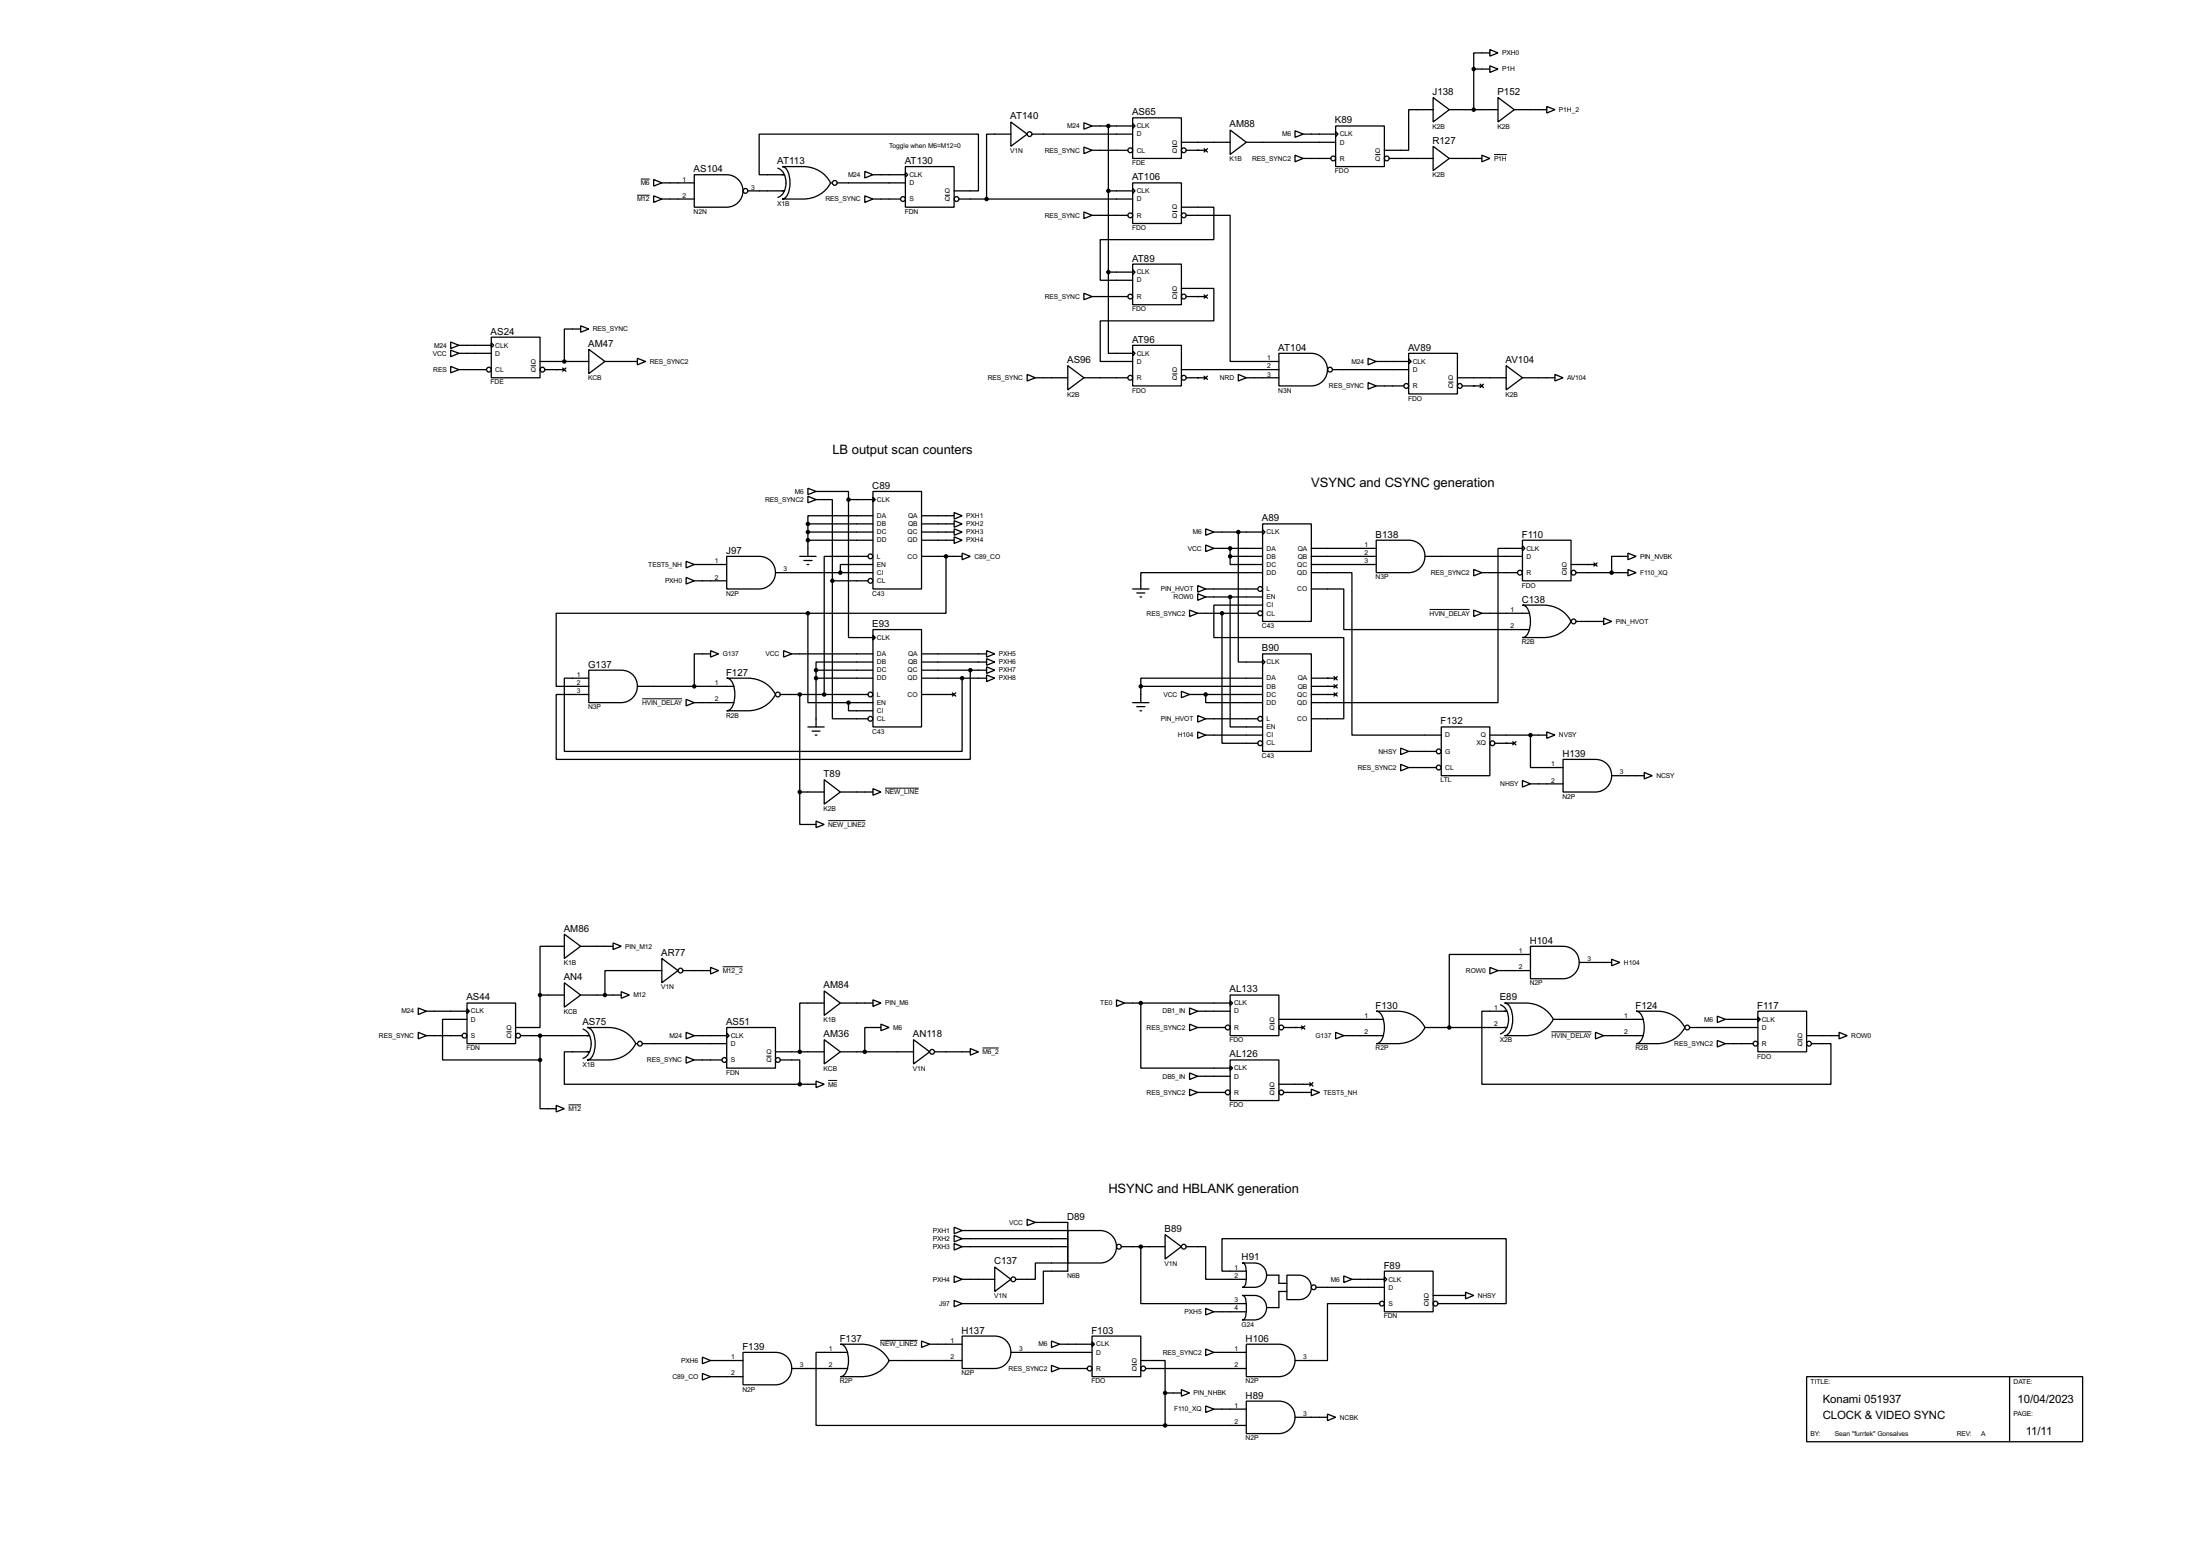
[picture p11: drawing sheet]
<svg xmlns="http://www.w3.org/2000/svg" width="688mm" height="485mm" viewBox="0 0 688 485" stroke-linecap="round" stroke-linejoin="round" font-family="sans-serif">
<g fill="none" stroke="#000" stroke-width=".4">
<path d="M466.1 15.5l2.6 1.1-2.6 1zM466.1 16.6h-5v5M316.3 38.2l5.1 3.8-5.1 3.8zM339.1 38.4l2.6 1-2.6 1zM341.7 39.4h12.7M346.8 39.4v45.7M354.4 36.9h15.2v12.7h-15.2zM354.4 38.7l.7 .7-.7 .8zM417.9 39.4h15.2v12.7h-15.2zM448.4 30.5l5 3.8-5 3.9zM448.4 34.3h-7.7v12.7h-7.6M453.4 34.3h15.3"/>
<path d="M461.1 21.6h5M461.1 21.6v12.7M466.1 20.6l2.6 1-2.6 1.1zM468.7 30.5l5.1 3.8-5.1 3.9zM473.8 34.3h10.1M483.9 33.3l2.6 1-2.6 1.1zM204.5 56.2l2.6 1-2.6 1zM207.1 57.2h10.1M217.2 54.7h10.2a5.1 5.1 0 0 1 5.1 5 5.1 5.1 0 0 1-5.1 5.1h-10.2zM234 59.7h11.4M243.4 52.6a5.2 5.2 0 0 1 2.1 6.9l-.3 .6a3.3 3.3 0 0 1-1.8 1.7M244.7 52.1h6.6a9.5 9.5 0 0 1 8.6 5.1 9.4 9.4 0 0 1-8.6 5.1h-6.6a3.2 3.2 0 0 0 2.3-3.2 7.9 7.9 0 0 0-1.3-6.6z"/>
<path d="M245.4 54.7h-7.9v-12.7h68.6v17.7h-7.6M259.9 57.2h.5M261.9 57.2h21.4M270.6 53.6l2.5 1.1-2.5 1zM273.1 54.7h10.2M283.3 52.1h15.2v12.7h-15.2zM283.3 53.9l.7 .8-.7 .7zM316.3 42h-7.6v20.3M322.9 42h31.5M339.1 46l2.6 1-2.6 1.1zM341.7 47h11.2M346.8 59.7h7.6"/>
<path d="M354.4 57.2h15.2v12.7h-15.2zM354.4 59l.7 .7-.7 .8zM369.6 44.5h15.3M371.1 47h6.1M376.7 46.5l1.1 1.1M377.8 46.5l-1.1 1.1M384.9 40.7l5 3.8-5 3.8zM389.9 44.5h28M405.2 40.9l2.5 1.1-2.5 1zM405.2 48.6l2.5 1-2.5 1zM407.7 42h10.2M407.7 49.6h8.7"/>
<path d="M417.9 41.2l.7 .8-.7 .7zM434.6 49.6h13.8M448.4 45.8l5 3.8-5 3.8zM453.4 49.6h10.2M463.6 48.6l2.5 1-2.5 1zM204.5 61.3l2.6 1-2.6 1zM207.1 62.3h10.1M270.6 61.3l2.5 1-2.5 1zM273.1 62.3h8.6M300 62.3h54.4M339.1 66.3l2.6 1.1-2.6 1zM341.7 67.4h11.2"/>
<path d="M369.6 64.8h10.2v10.2h-35.6v12.7h10.2M371.1 67.4h13.8v45.7h15.2M339.1 91.7l2.6 1.1-2.6 1zM341.7 92.8h11.2M346.8 85.1v25.4h7.6M346.8 85.1h7.6M354.4 82.6h15.2v12.7h-15.2zM354.4 84.4l.7 .7-.7 .8zM369.6 90.2h10.2v10.2h-35.6v12.7h10.2M371.1 92.8h6.1M376.7 92.3l1.1 1M377.8 92.3l-1.1 1"/>
<path d="M141 109.5l2.6 1-2.6 1.1zM141 114.6l2.6 1-2.6 1zM141 107l2.6 1-2.6 1zM143.6 115.6h8.6M143.6 108h10.1M143.6 110.5h10.1M153.7 105.5h15.3v12.7h-15.3zM153.7 107.2l.8 .8-.8 .8zM169 113.1h15.2M170.5 115.6h6.1M176.1 115.1l1 1M177.1 115.1l-1 1"/>
<path d="M181.7 101.9l2.5 1-2.5 1zM181.7 102.9h-5.1v10.2M184.2 109.3l5.1 3.8-5.1 3.8zM189.3 113.1h10.1M199.4 112.1l2.6 1-2.6 1zM321.4 117.1l2.5 1.1-2.5 1zM323.9 118.2h10.2M334.1 114.4l5 3.8-5 3.8zM339.1 118.2h13.8M354.4 108h15.2v12.7h-15.2zM354.4 109.8l.7 .7-.7 .8zM369.6 115.6h30.5"/>
<path d="M371.1 118.2h6.1M376.7 117.7l1.1 1M377.8 117.7l-1.1 1M387.4 117.1l2.5 1.1-2.5 1zM389.9 118.2h10.2M400.1 110.5h10.2a5.1 5.1 0 0 1 5 5.1 5.1 5.1 0 0 1-5 5.1h-10.2zM416.9 115.6h23.8M428 112.1l2.6 1-2.6 1zM428 119.7l2.6 1-2.6 1zM430.6 113.1h10.1M440.7 110.5h15.3v12.7h-15.3zM440.7 112.3l.8 .8-.8 .7z"/>
<path d="M456 118.2h15.2M471.2 114.4l5.1 3.8-5.1 3.8zM476.3 118.2h10.2M486.5 117.1l2.5 1.1-2.5 1zM430.6 120.7h8.6M457.5 120.7h6.1M463.1 120.2l1 1M464.1 120.2l-1 1M252.8 155.2l2.5 1.1-2.5 1zM252.8 152.7l2.5 1-2.5 1zM255.3 156.3h5.1v25.4M255.3 153.7h10.2v2.6"/>
<path d="M265.5 156.3v43.1h7.6M265.5 156.3h7.6M273.1 153.7h15.2v30.5h-15.2zM273.1 155.5l.8 .8-.8 .7zM214.7 175.6l2.5 1-2.5 1zM217.2 176.6h10.2M227.4 174h10.1a5.1 5.1 0 0 1 5.1 5.1 5.1 5.1 0 0 1-5.1 5.1h-10.1zM242.6 179.1h30.5M250.2 174h5.1M251.5 175.3h2.6M252.5 176.6h.5M252.8 166.4h20.3"/>
<path d="M252.8 163.9h20.3M252.8 163.9v10.1M252.8 169h20.3M271.6 174h-13.7v43.2M273.1 161.3h-20.3v2.6M273.1 176.6h-10.2v2.5M288.3 166.4h10.2M288.3 174h12.7M288.3 163.9h10.2M288.3 169h10.2M288.3 161.3h10.2M296 174v17.8h-43.2"/>
<path d="M298.5 160.3l2.5 1-2.5 1.1zM298.5 162.9l2.5 1-2.5 1zM298.5 165.4l2.5 1-2.5 1zM298.5 167.9l2.5 1.1-2.5 1zM301 173l2.6 1-2.6 1.1zM377.2 165.4l2.6 1-2.6 1zM377.2 170.5l2.6 1-2.6 1zM379.8 166.4h15.2M379.8 171.5h15.2M384.9 174v2.6h10.1M384.9 174h10.1M384.9 171.5v2.5"/>
<path d="M387.4 166.4v40.7h7.6M395 163.9h15.3v30.5h-15.3zM395 165.7l.8 .7-.8 .8zM395 179.1h-38.1v5.1M410.3 179.1h12.7v50.8h27.9M410.3 171.5h20.3M410.3 174h20.3M410.3 176.6h20.3M430.6 169h10.1a5.1 5.1 0 0 1 5.1 5 5.1 5.1 0 0 1-5.1 5.1h-10.1zM445.8 174h30.5M461.1 178.1l2.5 1-2.5 1zM463.6 179.1h11.2"/>
<path d="M476.3 169h15.2v12.7h-15.2zM476.3 170.7l.8 .8-.8 .8zM476.3 171.5h-7.6v48.3h-58.4M491.5 176.6h7.7M493.1 179.1h16.2M498.7 176.1l1 1M499.7 176.1l-1 1M509.3 178.1l2.6 1-2.6 1zM509.3 173l2.6 1-2.6 1.1zM509.3 174h-5.1v5.1M214.7 180.6l2.5 1.1-2.5 1zM217.2 181.7h10.2"/>
<path d="M252.8 191.8v28h12.7M252.8 191.8h-78.8v22.9h10.2M260.4 181.7v43.1h11.2M260.4 181.7h11.2M273.1 196.9h15.2v30.5h-15.2zM273.1 198.7l.8 .7-.8 .8zM354.4 184.2h5.1M355.7 185.5h2.5M356.7 186.7h.5M372.2 190.8l2.5 1-2.5 1zM374.7 185.7l2.5 1-2.5 1.1zM374.7 183.2l2.5 1-2.5 1z"/>
<path d="M374.7 191.8h18.8M377.2 186.7h17.8M377.2 184.2h16.3M382.3 191.8v40.7h11.2M384.9 186.7v40.7h10.1M395 189.3h-15.2v10.1h40.6v25.4h-10.1M410.3 184.2h10.1v12.7h58.2M461.1 190.8l2.5 1-2.5 1zM463.6 191.8h15M476.3 189.3h6.6a9.5 9.5 0 0 1 8.6 5.1 9.4 9.4 0 0 1-8.6 5h-6.6a3.1 3.1 0 0 0 2.3-3.1 7.9 7.9 0 0 0-1.3-6.6zM493.1 194.4h8.6M501.7 193.3l2.5 1.1-2.5 1z"/>
<path d="M184.2 209.6h10.2a5.1 5.1 0 0 1 5 5.1 5.1 5.1 0 0 1-5 5.1h-10.2zM184.2 212.1h-7.6v22.9h124.4v-22.9M199.4 214.7h30.3M214.7 218.7l2.5 1.1-2.5 1zM217.2 219.8h12.5M222.3 203.5l2.5 1-2.5 1zM222.3 204.5h-5.1v10.2M227.4 212.1h6.6a9.6 9.6 0 0 1 8.6 5.1 9.5 9.5 0 0 1-8.6 5.1h-6.6a3.2 3.2 0 0 0 2.3-3.1 7.8 7.8 0 0 0-1.3-6.7zM244.1 217.2h27.5M245.2 203.5l2.5 1-2.5 1zM247.7 204.5h25.4M250.2 217.2v30.5"/>
<path d="M255.3 209.6v17.8M255.3 209.6h17.8M255.3 212.1h17.8M265.5 219.8v2.5h7.6M265.5 219.8h7.6M273.1 207.1h-17.8v2.5M288.3 217.2h10.2M288.3 209.6h20.4M288.3 204.5h20.4M288.3 212.1h20.4M288.3 207.1h20.4M298 216.7l1 1"/>
<path d="M299 216.7l-1 1M303.6 209.6v27.9h-129.6v-20.3h10.2M308.7 203.5l2.5 1-2.5 1zM308.7 208.6l2.5 1-2.5 1zM308.7 206l2.5 1.1-2.5 1zM308.7 211.1l2.5 1-2.5 1.1zM354.4 219.8h5.1M356.9 214.7v5.1M356.9 214.7h38.1M369.6 216.2l2.6 1-2.6 1zM372.2 217.2h22.8M377.2 217.2v2.6h17.8"/>
<path d="M395 204.5h15.3v30.5h-15.3zM395 206.3l.8 .8-.8 .7zM395 212.1h-38.1v2.6M410.3 217.2h7.6M410.3 214.7h7.6M410.3 212.1h7.6M417.4 211.6l1 1.1M417.4 214.2l1 1M417.4 216.7l1 1M418.4 211.6l-1 1.1M418.4 214.2l-1 1M418.4 216.7l-1 1"/>
<path d="M252.8 227.4h5.1M254.1 228.7h2.5M255.1 229.9h.5M355.7 221h2.5M356.7 222.3h.5M374.7 223.8l2.5 1-2.5 1.1zM374.7 228.9l2.5 1-2.5 1zM377.2 224.8h16.3M377.2 229.9h17.8M438.2 239.1l2.5 1-2.5 1zM438.2 234l2.5 1-2.5 1zM440.7 235h8.7"/>
<path d="M450.9 227.4h15.2v15.2h-15.2zM466.1 229.9h17.8M467.7 232.5h6.1M473.3 232l1 1M474.3 232l-1 1M478.8 229.9v10.2h10.2M483.9 228.9l2.6 1-2.6 1zM489 237.5h10.2a5.1 5.1 0 0 1 5 5.1 5.1 5.1 0 0 1-5 5.1h-10.2zM250.2 247.7v10.2h5.1M250.2 247.7h7.7M255.3 256.8l2.6 1.1-2.6 1zM257.9 243.9l5 3.8-5 3.8z"/>
<path d="M262.9 247.7h10.2M273.1 246.7l2.5 1-2.5 1zM440.7 240.1h8.7M476.3 244.1l2.5 1.1-2.5 1zM478.8 245.2h10.2M504.2 242.6h10.2M514.4 241.6l2.5 1-2.5 1zM176.6 292.2l5.1 3.8-5.1 3.8zM176.6 296h-7.6v15.2M181.7 296h10.1M191.8 294.9l2.6 1.1-2.6 1zM207.1 299.8l5 3.8-5 3.8z"/>
<path d="M478.8 296h10.2a5.1 5.1 0 0 1 5.1 5 5.1 5.1 0 0 1-5.1 5.1h-10.2zM478.8 298.5h-25.4v22.9M130.9 315.3l2.5 1-2.5 1zM133.4 316.3h12.7M146.1 313.7h15.2v12.7h-15.2zM146.1 315.5l.8 .8-.8 .7zM146.1 318.8h-7.6v12.7h30.5M169 311.2v10.2h-7.7M169 311.2h7.6M176.6 307.4l5.1 3.8-5.1 3.8zM181.7 311.2h12.7M194.4 310.2l2.5 1-2.5 1z"/>
<path d="M207.1 303.6h-17.8v7.6M213.7 303.6h8.6M222.3 302.6l2.5 1-2.5 1zM257.9 309.9l5 3.8-5 3.9zM257.9 313.7h-7.7v15.3M262.9 313.7h10.2M273.1 312.7l2.5 1-2.5 1.1zM349.3 312.7l2.5 1-2.5 1.1zM351.8 313.7h33.1M356.9 313.7v20.4h28M372.2 315.3l2.5 1-2.5 1zM374.7 316.3h10.2"/>
<path d="M384.9 311.2h15.2v12.7h-15.2zM384.9 313l.7 .7-.7 .8zM400.1 318.8h32.8M430.6 316.3h6.6a9.6 9.6 0 0 1 8.6 5.1 9.5 9.5 0 0 1-8.6 5h-6.6a3.1 3.1 0 0 0 2.3-3.1 7.8 7.8 0 0 0-1.3-6.6zM466.1 302.6l2.6 1-2.6 1zM468.7 303.6h10.1M469.4 314.3a5.2 5.2 0 0 1 2.2 6.8l-1.1 1.7-1.1 .6M470.7 313.7h6.6a9.6 9.6 0 0 1 8.7 5.1 9.6 9.6 0 0 1-8.7 5.1h-6.6a3.2 3.2 0 0 0 2.4-3.1 7.7 7.7 0 0 0-1.4-6.7zM471.5 316.3h-7.9v22.8h109.2v-12.7h-6.1M486 318.8h28.2M494.1 301h10.1M504.2 300l2.6 1-2.6 1.1z"/>
<path d="M511.9 316.3h6.6a9.6 9.6 0 0 1 8.6 5.1 9.6 9.6 0 0 1-8.6 5h-6.6a3.2 3.2 0 0 0 2.3-3.1 7.7 7.7 0 0 0-1.3-6.6zM537.3 317.8l2.5 1-2.5 1zM539.8 318.8h10.2M550 316.3h15.2v12.7h-15.2zM550 318.1l.7 .7-.7 .8zM130.9 322.9l2.5 1-2.5 1zM133.4 323.9h11.2M162.9 323.9h21.6M169 331.5v15.3h5M169 323.9v7.6M182.4 321.9a5.2 5.2 0 0 1 2.2 6.8l-.3 .7a3.3 3.3 0 0 1-1.9 1.6M183.7 321.4h6.6a9.4 9.4 0 0 1 8.6 5 9.5 9.5 0 0 1-8.6 5.1h-6.6a3.2 3.2 0 0 0 2.3-3.1 7.7 7.7 0 0 0-1.3-6.6z"/>
<path d="M184.5 329h-7.9v10.1h73.6M198.9 326.4h.5M201 326.4h26.4M214.7 322.9l2.5 1-2.5 1zM214.7 330.5l2.5 1-2.5 1zM217.2 323.9h10.2M217.2 331.5h8.7M227.4 321.4h15.2v12.7h-15.2zM227.4 323.1l.7 .8-.7 .8zM242.6 329h15.3M244.1 331.5h6.1v7.6M250.2 339.1h5.1"/>
<path d="M255.3 338.1l2.6 1-2.6 1.1zM257.9 325.2l5 3.8-5 3.8zM262.9 329h22.9M275.6 320.3l2.6 1.1-2.6 1zM275.6 321.4h-5v7.6M285.8 325.2l5.1 3.8-5.1 3.8zM292.4 329h11.2M303.6 328l2.5 1-2.5 1zM372.2 320.3l2.5 1.1-2.5 1zM372.2 335.6l2.5 1-2.5 1zM374.7 321.4h8.6M374.7 336.6h10.2"/>
<path d="M384.9 331.5h15.2v12.7h-15.2zM384.9 333.3l.7 .8-.7 .7zM400.1 339.1h10.2M401.6 321.4h6.1M407.2 320.9l1 1M408.2 320.9l-1 1M409.8 338.6l1 1.1M410.8 338.6l-1 1.1M417.9 322.9l2.5 1-2.5 1zM420.4 323.9h12.5M445.8 321.4h25.7M499.2 322.9l2.5 1-2.5 1z"/>
<path d="M501.7 323.9h12.5M528.6 321.4h21.4M537.3 325.4l2.5 1-2.5 1.1zM539.8 326.4h8.6M565.2 323.9h10.2M575.4 322.9l2.5 1-2.5 1zM174 345.7l2.6 1.1-2.6 1zM372.2 340.7l2.5 1-2.5 1zM374.7 341.7h8.6M401.6 341.7h8.7M410.3 340.7l2.5 1-2.5 1zM298.5 383.8l2.5 1.1-2.5 1z"/>
<path d="M298.5 386.4l2.5 1-2.5 1zM298.5 388.9l2.5 1-2.5 1.1zM298.5 399.1l2.5 1-2.5 1zM301 384.9h33.1M301 387.4h33.1M301 389.9h33.1M311.2 396.3l5.1 3.8-5.1 3.8zM321.4 381.3l2.5 1-2.5 1zM323.9 382.3h10.2v15.3h-7.7v10.1h-25.4M334.1 384.9h10.1a5.1 5.1 0 0 1 5.1 5 5.1 5.1 0 0 1-5.1 5.1h-10.1zM334.1 395h-10.2v5.1h-6.1M350.8 389.9h13.7"/>
<path d="M356.9 389.9v17.8h33M364.5 386.1l5.1 3.8-5.1 3.9zM371.1 389.9h6.1v10.2h12.7M388.7 395h3.8a3.8 3.8 0 0 1 3.8 3.8 3.8 3.8 0 0 1-3.8 3.8h-3.8a1.7 1.7 0 0 0 1.2-1.9v-3a3.4 3.4 0 0 0-.7-2.5zM389.9 397.6h-7.6v-10.2h88.9v20.3h-21.3M396.3 398.8h3.8v2.6h2.5M402.6 398.8h3.9a3.8 3.8 0 0 1 3.8 3.8 3.8 3.8 0 0 1-3.8 3.9h-3.9zM420.4 399.1l2.6 1-2.6 1zM433.1 397.6h15.3v12.7h-15.3zM433.1 399.3l.8 .8-.8 .8zM288.3 419.4l2.6 1-2.6 1zM298.5 406.7l2.5 1-2.5 1z"/>
<path d="M301 417.9h10.2a5.1 5.1 0 0 1 5.1 5 5.1 5.1 0 0 1-5.1 5.1h-10.2zM301 400.1h10.2M329 419.4l2.5 1-2.5 1zM341.7 417.9h15.2v12.7h-15.2zM341.7 419.7l.7 .7-.7 .8zM377.2 409.2l2.6 1.1-2.6 1zM379.8 410.3h10.1M388.7 405.2h3.8a3.8 3.8 0 0 1 3.8 3.8 3.8 3.8 0 0 1-3.8 3.8h-3.8a1.73 1.73 0 0 0 1.2-2v-3a3.4 3.4 0 0 0-.7-2.5zM402.6 403.9h-2.5v5.1h-3.8M411.8 402.6h21.3M423 400.1h10.1M431.6 407.7h-16.3v17.8h-10.1"/>
<path d="M448.4 405.2h10.1M458.5 404.2l2.6 1-2.6 1zM219.8 424.5l2.5 1-2.5 1zM219.8 429.6l2.5 1-2.5 1zM222.3 425.5h10.2M222.3 430.6h10.2M232.5 423h10.1a5.1 5.1 0 0 1 5.1 5 5.1 5.1 0 0 1-5.1 5.1h-10.1zM247.7 428h17.5M262.9 420.4h6.6a9.5 9.5 0 0 1 8.7 5.1 9.5 9.5 0 0 1-8.7 5.1h-6.6a3.2 3.2 0 0 0 2.4-3.2 7.8 7.8 0 0 0-1.3-6.6zM265.2 423h-9.9v22.8h109.2M278.2 425.5h22.8M290.9 420.4h10.1"/>
<path d="M316.3 423h25.4M329 427l2.5 1-2.5 1.1zM331.5 428h8.7M331.5 420.4h10.2M356.9 425.5h7.6v10.2M358.4 428h31.5M364.5 435.7v10.1M364.5 435.7h5.1M369.6 434.6l2.6 1.1-2.6 1zM377.2 421.9l2.6 1.1-2.6 1zM377.2 439.7l2.6 1-2.6 1.1zM379.8 423h10.1"/>
<path d="M389.9 420.4h10.2a5.1 5.1 0 0 1 5.1 5.1 5.1 5.1 0 0 1-5.1 5.1h-10.2zM389.9 438.2h10.2a5.1 5.1 0 0 1 5.1 5.1 5.1 5.1 0 0 1-5.1 5.1h-10.2zM565.2 430.6h86.4v20.3h-86.4zM628.7 430.6v20.3M364.5 445.8h25.4M379.8 440.7h10.1M405.2 443.3h10.1M415.3 442.3l2.6 1-2.6 1z"/>
<circle cx="233.2" cy="59.7" r=".75"/>
<circle cx="261.1" cy="57.2" r=".75"/>
<circle cx="322.1" cy="42" r=".75"/>
<circle cx="353.6" cy="47" r=".75"/>
<circle cx="370.3" cy="47" r=".75"/>
<circle cx="417.1" cy="49.6" r=".75"/>
<circle cx="433.8" cy="49.6" r=".75"/>
<circle cx="282.5" cy="62.3" r=".75"/>
<circle cx="299.2" cy="62.3" r=".75"/>
<circle cx="353.6" cy="67.4" r=".75"/>
<circle cx="370.3" cy="67.4" r=".75"/>
<circle cx="353.6" cy="92.8" r=".75"/>
<circle cx="370.3" cy="92.8" r=".75"/>
<circle cx="152.9" cy="115.6" r=".75"/>
<circle cx="169.7" cy="115.6" r=".75"/>
<circle cx="353.6" cy="118.2" r=".75"/>
<circle cx="370.3" cy="118.2" r=".75"/>
<circle cx="416.1" cy="115.6" r=".75"/>
<circle cx="439.9" cy="120.7" r=".75"/>
<circle cx="456.7" cy="120.7" r=".75"/>
<circle cx="272.3" cy="174" r=".75"/>
<circle cx="475.5" cy="179.1" r=".75"/>
<circle cx="492.3" cy="179.1" r=".75"/>
<circle cx="272.3" cy="181.7" r=".75"/>
<circle cx="394.2" cy="184.2" r=".75"/>
<circle cx="394.2" cy="191.8" r=".75"/>
<circle cx="492.3" cy="194.4" r=".75"/>
<circle cx="243.3" cy="217.2" r=".75"/>
<circle cx="272.3" cy="217.2" r=".75"/>
<circle cx="272.3" cy="224.8" r=".75"/>
<circle cx="394.2" cy="224.8" r=".75"/>
<circle cx="394.2" cy="232.5" r=".75"/>
<circle cx="450.1" cy="235" r=".75"/>
<circle cx="466.9" cy="232.5" r=".75"/>
<circle cx="450.1" cy="240.1" r=".75"/>
<circle cx="212.9" cy="303.6" r=".75"/>
<circle cx="145.3" cy="323.9" r=".75"/>
<circle cx="162.1" cy="323.9" r=".75"/>
<circle cx="200.2" cy="326.4" r=".75"/>
<circle cx="226.6" cy="331.5" r=".75"/>
<circle cx="243.3" cy="331.5" r=".75"/>
<circle cx="291.6" cy="329" r=".75"/>
<circle cx="384.1" cy="321.4" r=".75"/>
<circle cx="400.8" cy="321.4" r=".75"/>
<circle cx="527.8" cy="321.4" r=".75"/>
<circle cx="549.2" cy="326.4" r=".75"/>
<circle cx="565.9" cy="326.4" r=".75"/>
<circle cx="384.1" cy="341.7" r=".75"/>
<circle cx="400.8" cy="341.7" r=".75"/>
<circle cx="350" cy="389.9" r=".75"/>
<circle cx="370.3" cy="389.9" r=".75"/>
<circle cx="317" cy="400.1" r=".75"/>
<circle cx="411" cy="402.6" r=".75"/>
<circle cx="432.3" cy="407.7" r=".75"/>
<circle cx="449.1" cy="407.7" r=".75"/>
<circle cx="340.9" cy="428" r=".75"/>
<circle cx="357.6" cy="428" r=".75"/>
</g>
<g fill="#000">
<circle cx="374.7" cy="47" r=".2"/>
<circle cx="374.7" cy="92.8" r=".2"/>
<circle cx="174" cy="115.6" r=".2"/>
<circle cx="374.7" cy="118.2" r=".2"/>
<circle cx="461.1" cy="120.7" r=".2"/>
<circle cx="496.6" cy="176.6" r=".2"/>
<circle cx="415.3" cy="212.1" r=".2"/>
<circle cx="415.3" cy="214.7" r=".2"/>
<circle cx="415.3" cy="217.2" r=".2"/>
<circle cx="471.2" cy="232.5" r=".2"/>
<circle cx="405.2" cy="321.4" r=".2"/>
</g>
<g fill="#000" stroke="#000" stroke-width=".4">
<circle cx="346.7" cy="39.4" r=".5"/>
<circle cx="461" cy="21.6" r=".5"/>
<circle cx="461" cy="34.3" r=".5"/>
<circle cx="346.7" cy="59.7" r=".5"/>
<circle cx="308.6" cy="62.3" r=".5"/>
<circle cx="346.7" cy="85.1" r=".5"/>
<circle cx="176.5" cy="113.1" r=".5"/>
<circle cx="265.4" cy="156.3" r=".5"/>
<circle cx="252.7" cy="163.9" r=".5"/>
<circle cx="252.7" cy="166.4" r=".5"/>
<circle cx="252.7" cy="169" r=".5"/>
<circle cx="262.9" cy="179.1" r=".5"/>
<circle cx="295.9" cy="174" r=".5"/>
<circle cx="384.8" cy="174" r=".5"/>
<circle cx="384.8" cy="171.5" r=".5"/>
<circle cx="387.4" cy="166.4" r=".5"/>
<circle cx="504.2" cy="179.1" r=".5"/>
<circle cx="252.7" cy="191.8" r=".5"/>
<circle cx="260.4" cy="181.7" r=".5"/>
<circle cx="382.3" cy="191.8" r=".5"/>
<circle cx="384.8" cy="186.7" r=".5"/>
<circle cx="217.2" cy="214.7" r=".5"/>
<circle cx="250.2" cy="217.2" r=".5"/>
<circle cx="255.3" cy="209.6" r=".5"/>
<circle cx="255.3" cy="212.1" r=".5"/>
<circle cx="257.8" cy="217.2" r=".5"/>
<circle cx="265.4" cy="219.8" r=".5"/>
<circle cx="301" cy="212.1" r=".5"/>
<circle cx="303.5" cy="209.6" r=".5"/>
<circle cx="356.9" cy="214.7" r=".5"/>
<circle cx="377.2" cy="217.2" r=".5"/>
<circle cx="478.8" cy="229.9" r=".5"/>
<circle cx="250.2" cy="247.7" r=".5"/>
<circle cx="168.9" cy="311.2" r=".5"/>
<circle cx="189.2" cy="311.2" r=".5"/>
<circle cx="356.9" cy="313.7" r=".5"/>
<circle cx="168.9" cy="331.5" r=".5"/>
<circle cx="168.9" cy="323.9" r=".5"/>
<circle cx="250.2" cy="339.1" r=".5"/>
<circle cx="250.2" cy="329" r=".5"/>
<circle cx="270.5" cy="329" r=".5"/>
<circle cx="453.4" cy="321.4" r=".5"/>
<circle cx="356.9" cy="389.9" r=".5"/>
<circle cx="364.5" cy="435.7" r=".5"/>
<circle cx="364.5" cy="445.8" r=".5"/>
</g>
<g fill="none" stroke="#000" stroke-width=".31">
<path d="M200.5 56h2.8M366.8 45.8h1.6M430.3 48.4h1.6M467.4 48.4h4M199.3 61.1h4M295.6 61.1h1.6M366.8 66.2h1.6M366.8 91.6h1.6M166.1 114.4h1.6M366.8 117h1.6M453.1 119.5h1.6M488.7 177.9h1.6"/>
<path d="M447.3 190.6h12.5M200.9 218.6h12.5M259.1 256.7h11.7M276.9 246.5h10.5M226.1 302.4h6.3M158.5 322.7h1.6M239.8 330.3h1.6M259.1 337.9h2.8M307.4 327.8h5.1M397.2 320.2h1.6M485.4 322.7h12.5M562.3 325.2h1.6"/>
<path d="M177.9 345.6h3.9M397.2 340.5h1.6M275.4 419.2h11.7M445.5 406.5h1.6M354.1 426.8h1.6"/>
</g>
<g font-size="4.6">
<text x="260.4" y="142.1">LB output scan counters</text>
<text x="410.3" y="152.3">VSYNC and CSYNC generation</text>
<text x="346.8" y="373.2">HSYNC and HBLANK generation</text>
</g>
<g font-size="4">
<text x="570.3" y="438.7">Konami 051937</text>
<text x="570.3" y="443.8">CLOCK &amp; VIDEO SYNC</text>
<text x="631.2" y="438.7">10/04/2023</text>
<text x="633.8" y="448.9">11/11</text>
</g>
<g font-size="3.4">
<text x="448.2" y="29.7">J138</text>
<text x="468.5" y="29.7">P152</text>
<text x="316.1" y="37.4">AT140</text>
<text x="354.2" y="36">AS65</text>
<text x="384.7" y="39.9">AM88</text>
<text x="417.7" y="38.6">K89</text>
<text x="448.2" y="45">R127</text>
<text x="217" y="53.8">AS104</text>
<text x="243.2" y="51.3">AT113</text>
<text x="283.1" y="51.3">AT130</text>
<text x="354.2" y="56.4">AT106</text>
<text x="354.2" y="81.8">AT89</text>
<text x="153.5" y="104.7">AS24</text>
<text x="354.2" y="107.2">AT96</text>
<text x="184" y="108.5">AM47</text>
<text x="333.9" y="113.6">AS96</text>
<text x="399.9" y="109.7">AT104</text>
<text x="440.5" y="109.7">AV89</text>
<text x="471" y="113.6">AV104</text>
<text x="272.9" y="152.9">C89</text>
<text x="394.8" y="163">A89</text>
<text x="227.2" y="173.2">J97</text>
<text x="430.4" y="168.2">B138</text>
<text x="476.1" y="168.2">F110</text>
<text x="476.1" y="188.5">C138</text>
<text x="272.9" y="196.1">E93</text>
<text x="394.8" y="203.7">B90</text>
<text x="184" y="208.8">G137</text>
<text x="227.2" y="211.3">F127</text>
<text x="450.7" y="226.6">F132</text>
<text x="488.8" y="236.7">H139</text>
<text x="257.7" y="243.1">T89</text>
<text x="176.4" y="291.4">AM86</text>
<text x="206.9" y="299">AR77</text>
<text x="478.6" y="295.2">H104</text>
<text x="176.4" y="306.6">AN4</text>
<text x="257.7" y="309.1">AM84</text>
<text x="384.7" y="310.4">AL133</text>
<text x="145.9" y="312.9">AS44</text>
<text x="430.4" y="315.5">F130</text>
<text x="469.2" y="312.9">E89</text>
<text x="511.7" y="315.5">F124</text>
<text x="549.8" y="315.5">F117</text>
<text x="182.2" y="320.6">AS75</text>
<text x="227.2" y="320.6">AS51</text>
<text x="257.7" y="324.4">AM36</text>
<text x="285.6" y="324.4">AN118</text>
<text x="384.7" y="330.7">AL126</text>
<text x="333.9" y="381.5">D89</text>
<text x="364.3" y="385.3">B89</text>
<text x="311" y="395.5">C137</text>
<text x="388.5" y="394.2">H91</text>
<text x="432.9" y="396.8">F89</text>
<text x="262.7" y="419.6">F137</text>
<text x="300.8" y="417.1">H137</text>
<text x="341.5" y="417.1">F103</text>
<text x="389.7" y="419.6">H106</text>
<text x="232.3" y="422.2">F139</text>
<text x="389.7" y="437.4">H89</text>
</g>
<g font-size="2.4">
<text x="470" y="17.2">PXH0</text>
<text x="470" y="22.3">P1H</text>
<text x="487.7" y="35">P1H_2</text>
<text x="333.9" y="40.1">M24</text>
<text x="355.7" y="40.1">CLK</text>
<text x="448.2" y="40.2">K2B</text>
<text x="468.5" y="40.2">K2B</text>
<text x="278.2" y="46.4">Toggle when M6=M12=0</text>
<text x="316.1" y="47.9">V1N</text>
<text x="326.9" y="47.7">RES_SYNC</text>
<text x="355.7" y="42.7">D</text>
<text x="355.7" y="47.7">CL</text>
<text x="366.8" y="45.2">Q</text>
<text x="366.8" y="47.7">Q</text>
<text x="401.1" y="42.7">M6</text>
<text x="419.2" y="42.7">CLK</text>
<text x="419.2" y="45.2">D</text>
<text x="430.3" y="47.7">Q</text>
<text x="354.2" y="51.6">FDE</text>
<text x="384.7" y="50.4">K1B</text>
<text x="391.8" y="50.2">RES_SYNC2</text>
<text x="419.2" y="50.2">R</text>
<text x="430.3" y="50.2">Q</text>
<text x="467.4" y="50.2">P1H</text>
<text x="200.5" y="57.9">M6</text>
<text x="213.5" y="56.8">1</text>
<text x="235" y="59.3">3</text>
<text x="265.3" y="55.4">M24</text>
<text x="284.5" y="55.4">CLK</text>
<text x="284.5" y="57.9">D</text>
<text x="417.7" y="54.2">FDO</text>
<text x="448.2" y="55.5">K2B</text>
<text x="199.3" y="62.9">M12</text>
<text x="213.5" y="61.9">2</text>
<text x="243.2" y="64.3">X1B</text>
<text x="258.3" y="62.9">RES_SYNC</text>
<text x="284.5" y="62.9">S</text>
<text x="295.6" y="60.4">Q</text>
<text x="295.6" y="62.9">Q</text>
<text x="355.7" y="60.4">CLK</text>
<text x="355.7" y="62.9">D</text>
<text x="366.8" y="65.5">Q</text>
<text x="217" y="66.9">N2N</text>
<text x="283.1" y="66.9">FDN</text>
<text x="326.9" y="68.1">RES_SYNC</text>
<text x="354.2" y="72">FDO</text>
<text x="355.7" y="68.1">R</text>
<text x="366.8" y="68.1">Q</text>
<text x="355.7" y="85.8">CLK</text>
<text x="355.7" y="88.3">D</text>
<text x="326.9" y="93.5">RES_SYNC</text>
<text x="355.7" y="93.5">R</text>
<text x="366.8" y="90.9">Q</text>
<text x="366.8" y="93.5">Q</text>
<text x="354.2" y="97.4">FDO</text>
<text x="185.5" y="103.6">RES_SYNC</text>
<text x="135.4" y="111.2">VCC</text>
<text x="135.8" y="108.7">M24</text>
<text x="155" y="108.7">CLK</text>
<text x="155" y="111.2">D</text>
<text x="166.1" y="113.7">Q</text>
<text x="203.3" y="113.7">RES_SYNC2</text>
<text x="355.7" y="111.2">CLK</text>
<text x="355.7" y="113.7">D</text>
<text x="396.4" y="112.7">1</text>
<text x="422.8" y="113.7">M24</text>
<text x="442" y="113.7">CLK</text>
<text x="135.6" y="116.3">RES</text>
<text x="155" y="116.3">CL</text>
<text x="166.1" y="116.3">Q</text>
<text x="184" y="119">KCB</text>
<text x="309.1" y="118.9">RES_SYNC</text>
<text x="355.7" y="118.9">R</text>
<text x="366.8" y="116.3">Q</text>
<text x="366.8" y="118.9">Q</text>
<text x="381.6" y="118.9">NRD</text>
<text x="396.4" y="115.2">2</text>
<text x="396.4" y="117.8">3</text>
<text x="442" y="116.3">D</text>
<text x="453.1" y="118.9">Q</text>
<text x="490.3" y="118.9">AV104</text>
<text x="153.5" y="120.3">FDE</text>
<text x="333.9" y="124.1">K2B</text>
<text x="354.2" y="122.8">FDO</text>
<text x="399.9" y="122.8">N3N</text>
<text x="415.8" y="121.4">RES_SYNC</text>
<text x="440.5" y="125.3">FDO</text>
<text x="442" y="121.4">R</text>
<text x="453.1" y="121.4">Q</text>
<text x="471" y="124.1">K2B</text>
<text x="248.7" y="154.4">M6</text>
<text x="239.4" y="157">RES_SYNC2</text>
<text x="274.4" y="157">CLK</text>
<text x="274.4" y="162">DA</text>
<text x="274.4" y="164.6">DB</text>
<text x="274.4" y="167.1">DC</text>
<text x="284" y="167.1">QC</text>
<text x="284.1" y="162">QA</text>
<text x="284.1" y="164.6">QB</text>
<text x="302.3" y="162">PXH1</text>
<text x="302.3" y="164.6">PXH2</text>
<text x="302.3" y="167.1">PXH3</text>
<text x="373.2" y="167.1">M6</text>
<text x="396.3" y="167.1">CLK</text>
<text x="274.4" y="169.7">DD</text>
<text x="284" y="169.7">QD</text>
<text x="302.3" y="169.7">PXH4</text>
<text x="371.6" y="172.2">VCC</text>
<text x="396.3" y="172.2">DA</text>
<text x="406" y="172.2">QA</text>
<text x="426.9" y="171.1">1</text>
<text x="426.9" y="173.6">2</text>
<text x="477.6" y="172.2">CLK</text>
<text x="202.8" y="177.3">TEST5_NH</text>
<text x="223.7" y="176.2">1</text>
<text x="245.2" y="178.7">3</text>
<text x="274.4" y="177.3">EN</text>
<text x="274.4" y="179.8">CI</text>
<text x="274.4" y="174.7">L</text>
<text x="284" y="174.7">CO</text>
<text x="304.9" y="174.7">C89_CO</text>
<text x="396.3" y="174.7">DB</text>
<text x="396.3" y="177.3">DC</text>
<text x="396.3" y="179.8">DD</text>
<text x="405.9" y="177.3">QC</text>
<text x="405.9" y="179.8">QD</text>
<text x="406" y="174.7">QB</text>
<text x="426.9" y="176.2">3</text>
<text x="447.6" y="179.8">RES_SYNC2</text>
<text x="477.6" y="174.7">D</text>
<text x="477.6" y="179.8">R</text>
<text x="488.7" y="177.3">Q</text>
<text x="488.7" y="179.8">Q</text>
<text x="513.1" y="179.8">F110_XQ</text>
<text x="513.1" y="174.7">PIN_NVBK</text>
<text x="208.1" y="182.4">PXH0</text>
<text x="223.7" y="181.3">2</text>
<text x="274.4" y="182.4">CL</text>
<text x="363.2" y="184.9">PIN_HVOT</text>
<text x="396.3" y="184.9">L</text>
<text x="405.9" y="184.9">CO</text>
<text x="430.4" y="181.2">N3P</text>
<text x="476.1" y="183.8">FDO</text>
<text x="227.2" y="186.3">N2P</text>
<text x="272.9" y="186.3">C43</text>
<text x="367.2" y="187.4">ROW0</text>
<text x="396.3" y="187.4">EN</text>
<text x="396.3" y="190">CI</text>
<text x="472.6" y="191.4">1</text>
<text x="358.7" y="192.5">RES_SYNC2</text>
<text x="394.8" y="196.5">C43</text>
<text x="396.3" y="192.5">CL</text>
<text x="447.3" y="192.5">HVIN_DELAY</text>
<text x="472.6" y="196.5">2</text>
<text x="505.5" y="195.1">PIN_HVOT</text>
<text x="274.4" y="200.1">CLK</text>
<text x="476.1" y="201.5">R2B</text>
<text x="226.1" y="205.2">G137</text>
<text x="239.5" y="205.2">VCC</text>
<text x="274.4" y="205.2">DA</text>
<text x="274.4" y="207.8">DB</text>
<text x="284.1" y="205.2">QA</text>
<text x="284.1" y="207.8">QB</text>
<text x="312.5" y="205.2">PXH5</text>
<text x="312.5" y="207.8">PXH6</text>
<text x="396.3" y="207.8">CLK</text>
<text x="180.5" y="211.7">1</text>
<text x="180.5" y="214.3">2</text>
<text x="223.7" y="214.3">1</text>
<text x="274.4" y="210.3">DC</text>
<text x="274.4" y="212.8">DD</text>
<text x="284" y="210.3">QC</text>
<text x="284" y="212.8">QD</text>
<text x="312.5" y="210.3">PXH7</text>
<text x="312.5" y="212.8">PXH8</text>
<text x="396.3" y="212.8">DA</text>
<text x="396.3" y="215.4">DB</text>
<text x="406" y="212.8">QA</text>
<text x="406" y="215.4">QB</text>
<text x="180.5" y="216.8">3</text>
<text x="184" y="221.9">N3P</text>
<text x="200.9" y="220.5">HVIN_DELAY</text>
<text x="223.7" y="219.4">2</text>
<text x="274.4" y="220.5">EN</text>
<text x="274.4" y="217.9">L</text>
<text x="284" y="217.9">CO</text>
<text x="364" y="217.9">VCC</text>
<text x="396.3" y="217.9">DC</text>
<text x="396.3" y="220.5">DD</text>
<text x="405.9" y="217.9">QC</text>
<text x="405.9" y="220.5">QD</text>
<text x="227.2" y="224.4">R2B</text>
<text x="274.4" y="223">CI</text>
<text x="274.4" y="225.5">CL</text>
<text x="363.2" y="225.5">PIN_HVOT</text>
<text x="396.3" y="225.5">L</text>
<text x="405.9" y="225.5">CO</text>
<text x="272.9" y="229.5">C43</text>
<text x="368.5" y="230.6">H104</text>
<text x="396.3" y="228.1">EN</text>
<text x="396.3" y="230.6">CI</text>
<text x="396.3" y="233.2">CL</text>
<text x="452.2" y="230.6">D</text>
<text x="461.9" y="233.2">XQ</text>
<text x="463.3" y="230.6">Q</text>
<text x="487.7" y="230.6">NVSY</text>
<text x="394.8" y="237.1">C43</text>
<text x="431.3" y="235.7">NHSY</text>
<text x="452.2" y="235.7">G</text>
<text x="485.3" y="239.7">1</text>
<text x="424.7" y="240.8">RES_SYNC2</text>
<text x="450.7" y="244.7">LTL</text>
<text x="452.2" y="240.8">CL</text>
<text x="469.4" y="245.9">NHSY</text>
<text x="485.3" y="244.8">2</text>
<text x="506.8" y="242.2">3</text>
<text x="518.2" y="243.3">NCSY</text>
<text x="276.9" y="248.4">NEW_LINE</text>
<text x="488.8" y="249.8">N2P</text>
<text x="257.7" y="253.6">K2B</text>
<text x="259.1" y="258.6">NEW_LINE2</text>
<text x="195.6" y="296.7">PIN_M12</text>
<text x="475.2" y="298.1">1</text>
<text x="176.4" y="301.9">K1B</text>
<text x="226.1" y="304.3">M12_2</text>
<text x="458.6" y="304.3">ROW0</text>
<text x="475.2" y="303.2">2</text>
<text x="496.6" y="300.6">3</text>
<text x="508.1" y="301.7">H104</text>
<text x="198.2" y="311.9">M12</text>
<text x="206.9" y="309.5">V1N</text>
<text x="478.6" y="308.2">N2P</text>
<text x="125.6" y="317">M24</text>
<text x="147.4" y="317">CLK</text>
<text x="176.4" y="317.1">KCB</text>
<text x="276.9" y="314.4">PIN_M6</text>
<text x="344.2" y="314.4">TE0</text>
<text x="363.7" y="317">DB1_IN</text>
<text x="386.1" y="314.4">CLK</text>
<text x="386.1" y="317">D</text>
<text x="467.5" y="315.9">1</text>
<text x="147.4" y="319.5">D</text>
<text x="158.5" y="322.1">Q</text>
<text x="257.7" y="319.7">K1B</text>
<text x="279.5" y="322.1">M6</text>
<text x="358.7" y="322.1">RES_SYNC2</text>
<text x="386.1" y="322.1">R</text>
<text x="397.2" y="319.5">Q</text>
<text x="397.2" y="322.1">Q</text>
<text x="426.9" y="318.4">1</text>
<text x="426.9" y="323.5">2</text>
<text x="467.5" y="321">2</text>
<text x="508.2" y="318.4">1</text>
<text x="508.2" y="323.5">2</text>
<text x="533.2" y="319.5">M6</text>
<text x="551.2" y="319.5">CLK</text>
<text x="551.2" y="322.1">D</text>
<text x="118.6" y="324.6">RES_SYNC</text>
<text x="145.9" y="328.5">FDN</text>
<text x="147.4" y="324.6">S</text>
<text x="158.5" y="324.6">Q</text>
<text x="209.5" y="324.6">M24</text>
<text x="228.7" y="324.6">CLK</text>
<text x="228.7" y="327.1">D</text>
<text x="239.8" y="329.7">Q</text>
<text x="307.4" y="329.7">M6_2</text>
<text x="384.7" y="326">FDO</text>
<text x="411.6" y="324.6">G137</text>
<text x="430.4" y="328.5">R2P</text>
<text x="469.2" y="326">X2B</text>
<text x="485.4" y="324.6">HVIN_DELAY</text>
<text x="511.7" y="328.5">R2B</text>
<text x="523.8" y="327.1">RES_SYNC2</text>
<text x="551.2" y="327.1">R</text>
<text x="562.3" y="324.6">Q</text>
<text x="562.3" y="327.1">Q</text>
<text x="579.2" y="324.6">ROW0</text>
<text x="182.2" y="333.6">X1B</text>
<text x="202.4" y="332.2">RES_SYNC</text>
<text x="228.7" y="332.2">S</text>
<text x="239.8" y="332.2">Q</text>
<text x="257.7" y="334.9">KCB</text>
<text x="285.6" y="334.9">V1N</text>
<text x="386.1" y="334.8">CLK</text>
<text x="549.8" y="331.1">FDO</text>
<text x="227.2" y="336.2">FDN</text>
<text x="259.1" y="339.8">M6</text>
<text x="363.7" y="337.3">DB5_IN</text>
<text x="386.1" y="337.3">D</text>
<text x="397.2" y="339.8">Q</text>
<text x="177.9" y="347.5">M12</text>
<text x="358.7" y="342.4">RES_SYNC2</text>
<text x="384.7" y="346.3">FDO</text>
<text x="386.1" y="342.4">R</text>
<text x="397.2" y="342.4">Q</text>
<text x="414.1" y="342.4">TEST5_NH</text>
<text x="315.7" y="383">VCC</text>
<text x="291.9" y="385.6">PXH1</text>
<text x="291.9" y="388.1">PXH2</text>
<text x="291.9" y="390.6">PXH3</text>
<text x="364.3" y="395.8">V1N</text>
<text x="291.9" y="400.8">PXH4</text>
<text x="333.9" y="399.7">N6B</text>
<text x="386.3" y="397.2">1</text>
<text x="386.3" y="399.7">2</text>
<text x="416.4" y="400.8">M6</text>
<text x="434.4" y="400.8">CLK</text>
<text x="311" y="406">V1N</text>
<text x="386.3" y="407.3">3</text>
<text x="434.4" y="403.3">D</text>
<text x="445.5" y="405.9">Q</text>
<text x="462.3" y="405.9">NHSY</text>
<text x="293.9" y="408.4">J97</text>
<text x="370.6" y="411">PXH5</text>
<text x="386.3" y="409.9">4</text>
<text x="432.9" y="412.4">FDN</text>
<text x="434.4" y="408.4">S</text>
<text x="445.5" y="408.4">Q</text>
<text x="388.5" y="414.9">G24</text>
<text x="228.8" y="425.1">1</text>
<text x="259.3" y="422.6">1</text>
<text x="275.4" y="421.1">NEW_LINE2</text>
<text x="297.4" y="420">1</text>
<text x="297.4" y="425.1">2</text>
<text x="318.8" y="422.6">3</text>
<text x="324.9" y="421.1">M6</text>
<text x="343" y="421.1">CLK</text>
<text x="343" y="423.7">D</text>
<text x="363.8" y="423.7">RES_SYNC2</text>
<text x="386.3" y="422.6">1</text>
<text x="407.7" y="425.1">3</text>
<text x="210.4" y="431.3">C89_CO</text>
<text x="213.1" y="426.2">PXH6</text>
<text x="228.8" y="430.2">2</text>
<text x="250.2" y="427.6">3</text>
<text x="259.3" y="427.6">2</text>
<text x="300.8" y="430.1">N2P</text>
<text x="315.6" y="428.7">RES_SYNC2</text>
<text x="343" y="428.7">R</text>
<text x="354.1" y="426.2">Q</text>
<text x="354.1" y="428.7">Q</text>
<text x="386.3" y="427.6">2</text>
<text x="232.3" y="435.2">N2P</text>
<text x="262.7" y="432.7">R2P</text>
<text x="341.5" y="432.7">FDO</text>
<text x="373.4" y="436.4">PIN_NHBK</text>
<text x="389.7" y="432.7">N2P</text>
<text x="566.5" y="432.7">TITLE:</text>
<text x="630" y="432.7">DATE:</text>
<text x="367.3" y="441.4">F110_XQ</text>
<text x="386.3" y="440.3">1</text>
<text x="407.7" y="442.9">3</text>
<text x="419.2" y="444">NCBK</text>
<text x="630" y="442.9">PAGE:</text>
<text x="386.3" y="445.4">2</text>
<text x="566.5" y="449.2">BY:</text>
<text x="574.1" y="449.2">Sean &quot;furrtek&quot; Gonsalves</text>
<text x="612.2" y="449.2">REV:</text>
<text x="619.8" y="449.2">A</text>
<text x="389.7" y="450.5">N2P</text>
</g>
</svg>
